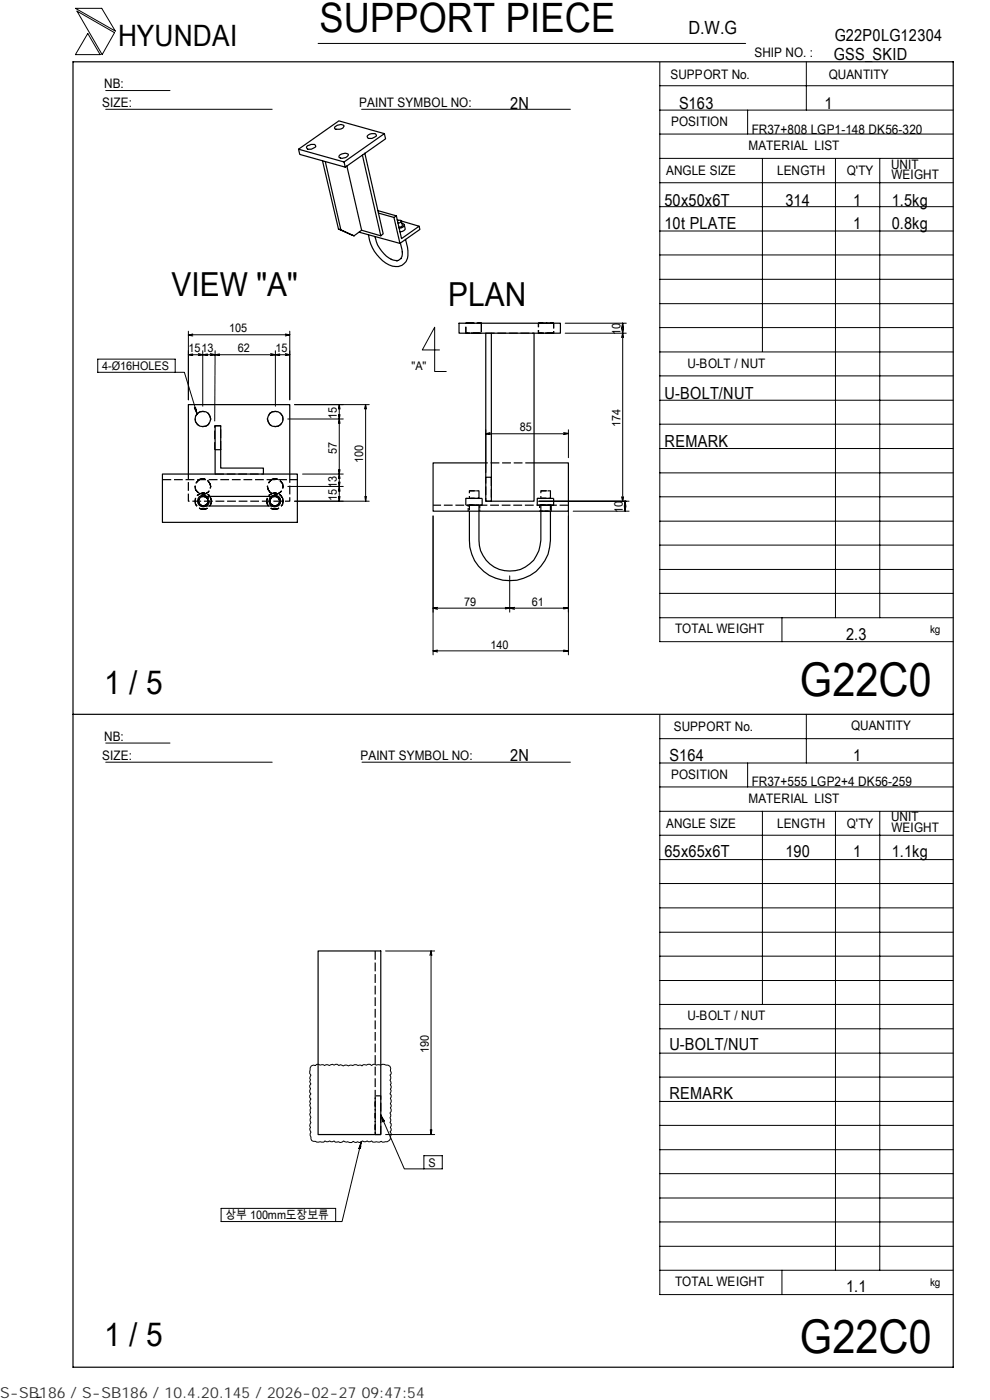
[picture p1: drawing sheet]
<svg xmlns="http://www.w3.org/2000/svg" width="210mm" height="297mm" viewBox="0 0 210 297" stroke-linecap="round" stroke-linejoin="round" font-family="sans-serif">
<g fill="none" stroke="#000" stroke-width=".25" stroke-dasharray="1.9 .6" stroke-linecap="butt">
<path d="M102.1 68.6v2.1h-3.3v-2.1h3.3h-3.3M103 70.7h10.3M114.2 68.6h3.2v2.1h-3.2v-2.1h3.2M43 87.3a1.64 1.64 0 0 0-1.5 2.1 1.64 1.64 0 0 0 2.5 .9 1.64 1.64 0 0 0 .2-2.6l-.5-.3-.7-.1M46.8 95.4v-5.1h-1.3v5.1M58.4 87.3a1.64 1.64 0 0 0-1.6 2.1 1.64 1.64 0 0 0 2.5 .9 1.64 1.64 0 0 0 .2-2.6l-.5-.3-.6-.1M113.3 98.2h-10.3M34.4 101.8h28.7M41.9 102.1a1.63 1.63 0 0 1 2.3 0 1.63 1.63 0 0 1 0 2.3 1.63 1.63 0 0 1-2.3 0 1.54 1.54 0 0 1 0-2.3M42.6 107.2a1.02 1.02 0 0 1-.2-1.6 1.02 1.02 0 0 1 1.6 .2 1.02 1.02 0 0 1-.2 1.3 1.02 1.02 0 0 1-1.2 .1M43 101.6a1.62 1.62 0 0 0-1.6 2 1.62 1.62 0 0 0 2.4 1 1.62 1.62 0 0 0 .4-2.5l-.5-.4-.7-.1M43.1 107.3a1.05 1.05 0 0 1-1-1.4 1.05 1.05 0 0 1 1.7-.4 1.05 1.05 0 0 1-.1 1.7l-.6 .1"/>
<path d="M44 105.8a1.02 1.02 0 0 1-.7 1.5 1.02 1.02 0 0 1-1.2-1.2 1.02 1.02 0 0 1 1.5-.7l.4 .4M44.7 105.7a1.71 1.71 0 0 1-1.4 2.3 1.71 1.71 0 0 1-1.9-1.9 1.71 1.71 0 0 1 2.4-1.4l.6 .4 .3 .6M45.6 100.6h10.3M57.2 102.1a1.65 1.65 0 0 1 2.7 .5 1.65 1.65 0 0 1-1.5 2.3 1.65 1.65 0 0 1-1.5-2.3l.3-.5M57.7 107.2a1.02 1.02 0 0 1 0-1.7 1.02 1.02 0 0 1 1.6 .5 1.02 1.02 0 0 1-1 1.3l-.6-.1M57.8 105.4a1.03 1.03 0 0 1 1.5 .7 1.03 1.03 0 0 1-1 1.2l-.6-.1-.3-.4-.2-.5 .2-.5 .4-.4M58.4 101.6a1.65 1.65 0 0 0-1.6 1.9 1.65 1.65 0 0 0 2 1.3 1.65 1.65 0 0 0 1.1-2.2l-.9-.9-.6-.1M59.2 107.2a1.24 1.24 0 0 0-.3-2.1 1.24 1.24 0 0 0-1.8 1.1 1.24 1.24 0 0 0 1.6 1.2l.5-.2M59.2 105.8a1.02 1.02 0 0 1-.9 1.5l-.6-.1-.3-.4a1.02 1.02 0 0 1 .4-1.4 1.02 1.02 0 0 1 1.4 .4M59.9 105.7a1.74 1.74 0 0 1-1.5 2.4 1.74 1.74 0 0 1-1.7-2.4 1.74 1.74 0 0 1 2.8-.6l.4 .6M61.5 100.6v5.7h-21.5v-5.7M98.8 105.7h3.5"/>
<path d="M98.8 107.2h3.5M98.8 107.2v-1.5h3.5v1.5h-3.5M101.4 105.7h.2v-1.6h-2v1.6h1.8M101.6 108.4v-1.2h-2v1.2M104.2 101.3v5M104.2 106.3h-1.2v-5M114 105.7h3.4M114 107.2h3.4M114 107.2v-1.5h3.4v1.5h-3.4M114.5 108.4h2.4v-1.2h-2.4v1.2M114.7 108.4v-1.2h2v1.2M116.6 105.7h.1v-1.6h-2v1.6h1.9"/>
<path d="M120.6 107.2h-28.7M79.6 201.8v38.9M80.8 240.7v-8.2h-1.2v8.2h1.2"/>
</g>
<g fill="none" stroke="#000" stroke-width=".25">
<path d="M15.5 13.1h186.7v277h-186.7zM63.3 31.7l8.6-6.1 9.6 2.8 .3 1.1-8.6 6M65.3 30.9l.3-.1a1.23 1.23 0 0 1 1.3 0l.1 .3-.3 .2a1.35 1.35 0 0 1-1.6 .2l-.1-.4zM68.4 34.1l3.4 14.5M69 34.3l3.3 14.5M71 26.9l.5-.3a1.15 1.15 0 0 1 1.5 .1 1.37 1.37 0 0 1-2.1 .5zM72 33l.5-.3a1.15 1.15 0 0 1 1.4 .1 1.4 1.4 0 0 1-2 .5zM73.6 35.2l3.1 13.6 4.1 1.2M77.4 32.5l3.9 17.1-.5 .4-3.9-17.1M78.1 28.6l.7-.2h.8l.2 .3-.2 .3a1.35 1.35 0 0 1-1.6 .2l-.1-.3zM81.5 28.4l-8.5 6-9.7-2.7 .3 1.1 9.6 2.7-.2-1.1M71.8 48.6l3.3 1.4z"/>
<path d="M76.7 48.8l-1.6 1.2M78.1 49.8a8.3 8.3 0 0 0 5.1 6.7 2.64 2.64 0 0 0 3.3-3.3l-.5-2.4M79.5 50.2a7.2 7.2 0 0 0 3.5 4.8M80.2 44.7l3.9 1.1-.5 .3M80.3 45.2l3.3 .9 1.2 5.5M83 55l1.4 .3M84.1 45.8l1.1 4.8 3.7-2.6-3.7-1.1M84.2 46.6l.3 .1M84.3 46.8h.8l-.1 .3-.6 .2M84.9 51.6l.4 1.9M85.1 46.8l.2 .9a.62 .62 0 0 1-.7 .5M85.1 54.9l-1 .5"/>
<path d="M85.2 47.4l.6 .3a.96 .96 0 0 1-1.1 .7M85.3 53.4l-.1 1-.2 .5M85.8 47.7l.1 .8a.96 .96 0 0 1-1.1 .7M88.9 48l.2 .7-4.3 2.9-8.6-2.3M97.4 68.6h21.5v2.1h-21.5zM103 70.7v30.6M104.2 70.7v30.6M113.3 70.7v35.6h-9.1M45.6 95.4v5.2M45.6 90.3h1.2v5.1h-1.2zM46.8 95.4v3.9h9.1v1.3M103 98.2h-11.1v10.2h28.7v-10.2h-7.3"/>
<path d="M34.4 100.6h28.7v10.2h-28.7zM40 100.6v-14.8h21.5v14.8M42.6 105.4l15.7-.1a1.02 1.02 0 0 1 1 1 1.02 1.02 0 0 1-1 1h-15.2a1.06 1.06 0 0 1-1-.7 1.06 1.06 0 0 1 .5-1.2zM43.8 105.3a1.21 1.21 0 0 0-1.9 1 1.21 1.21 0 0 0 1.9 1M57.6 105.3a1.21 1.21 0 0 1 1.9 1 1.21 1.21 0 0 1-1.9 1M99.6 108.4v6.2a8.6 8.6 0 0 0 8.6 8.6 8.6 8.6 0 0 0 8.5-8.6v-6.2M101.6 108.4v6.2a6.6 6.6 0 0 0 6.6 6.5 6.6 6.6 0 0 0 6.5-6.5v-6.2M103 101.3h1.2v5h-1.2zM15.5 151.5h186.7M67.5 201.8h13.3v38.9h-13.3z"/>
<circle cx="43" cy="88.9" r="1.62"/>
<circle cx="58.4" cy="88.9" r="1.64"/>
</g>
<path d="M99.6 105.7h2M99.6 104.1h2M101.6 107.2h-2M114.7 105.7h2M114.7 104.1h2M116.7 107.2h-2" fill="none" stroke="#000" stroke-width=".25" stroke-dasharray="1.1 .3" stroke-linecap="butt"/>
<path d="M43.8 107.3a1.17 1.17 0 0 0 0-2M57.6 105.3a1.17 1.17 0 0 0 0 2M114.5 107.2h2.4M116.9 108.4h-2.4" fill="none" stroke="#000" stroke-width=".25" stroke-dasharray="1.4 .4" stroke-linecap="butt"/>
<path d="M99.3 108.4v-1.2M101.8 107.2v1.2" fill="none" stroke="#000" stroke-width=".25" stroke-dasharray=".7 .3" stroke-linecap="butt"/>
<path d="M102.1 70.7h-3.3M117.4 70.7h-3.2" fill="none" stroke="#000" stroke-width=".25" stroke-dasharray="1.8 .6" stroke-linecap="butt"/>
<g fill="none" stroke="#000" stroke-width=".21">
<path d="M16 1.8h5.6l2.9 4.8zM16.3 2.4l8 4.5-2.6 4.7zM18.6 7.1l2.6 4.5h-5.2zM22.4 19.2h13.7M67.5 9.2h90.6M139.9 18.2h62.3M139.9 13.2v122.9h62.3M171 13.1v10.3M22.4 23.2h35.3M76.7 23.2h44.3M139.9 38.8h62.3M139.9 33.6h62.3"/>
<path d="M139.9 28.4h62.3M139.9 23.4h62.3M158.6 23.4v5M161.7 33.6v41M177.2 33.7v97.4M186.6 33.7v97.4M139.9 59.3h62.3M139.9 54.1h62.3M139.9 49h62.3M139.9 43.8h62.3M20.7 76.2h16.5v2.8h-16.5zM37.2 79h1.9l2.7 8.9"/>
<path d="M40 70.3v14.5M40 75.3l.9 .1M40 75.3h21.5M40 71h21.5M40.9 75.1l-.9 .2M40.9 70.9l-.9 .2 .9 .2M42.1 75l.9 .3M43 75.3l1 .1M43 74.4v11.8M43 75.3l-.9 .1M44 75.1l-1 .2M44.6 75l1 .3"/>
<path d="M45.6 74.4l-.1 14.9M45.6 75.3l-1 .1M45.6 75.3l1 .1M46.6 75.1l-1 .2M57.4 75l1 .3M58.4 75.3l.9 .1M58.4 74.4v11.8M58.4 75.3l-1 .1M59.3 75.1l-.9 .2M60.5 75l1 .3M60.5 70.9l1 .1M61.5 70.3v14.5"/>
<path d="M61.5 75.3l-1 .1M61.5 71l-1 .3M93.2 74.2h-3.6l2.6-4.8v9.4h2.4M119.9 70.7h12.9M119.9 68.6h12.9M131.8 69.7l.3 1M132.1 70.7l-.3 .9M132.1 70.7l.1 .9M132.1 68.6v37.7M132.1 68.6l-.3 1M132.1 68.6l.1 1M132.2 69.7l-.1 1"/>
<path d="M139.9 79.7h62.3M139.9 74.7h62.3M139.9 69.5h62.3M139.9 64.4h62.3M41.2 86.5l.3-.1 .3 1.5zM41.6 86.9h-.2M61 88.9h11.8M62.5 85.8h15.8M71.8 88l.3 1.8M71.8 99.6l.3 1.9M72 85.8l-.2 1M72 85.8l.1 1"/>
<path d="M72 85.8v20.5M72.1 88l-.3 1.8M72.1 99.6l-.3 1.9M77.5 85.8l-.2 1M77.5 85.8l.2 1M77.5 85.8v20.5M103 91.2v9M103 92l1 .2M103 92h17.6M104 91.8l-1 .2M119.5 91.8l1.1 .1-1.1 .3M120.6 91.2v5.9"/>
<path d="M139.9 95.2h62.3M139.9 90h62.3M139.9 84.9h62.3M61 103.2h11.8M62.5 106.3h15.8M64.2 100.6h8.6M71.8 102.3l.2 .9M71.8 105.3l.2 1M72 103.2l-.2 1M72 103.2l.1 1M72.1 102.3l-.1 .9M72.1 105.3l-.1 1"/>
<path d="M77.4 105.3l.1 1M77.7 105.3l-.2 1M91.9 109.5v29.4M114.3 106.3h19.1M120.6 108.2v30.7M121.6 108.4h11.8M131.8 105.4l.3 .9M132.2 105.4l-.1 .9M132.4 107.4l.2 1M132.6 106.3l-.2 1M132.6 106.3l.1 1M132.6 106.3v2.1"/>
<path d="M132.7 107.4l-.1 1M139.9 100.3h62.3M139.9 115.6h62.3M139.9 110.6h62.3M139.9 105.4h62.3M91.9 129l.9 .3M91.9 138.1l.9 .2M91.9 138.1h28.7M92.8 137.9l-.9 .2M92.8 128.9l-.9 .1M107.2 128.9l.9 .1M108.1 122.2v7.7"/>
<path d="M108.1 129l-.9 .2M108.1 129l1 .3M109.1 128.9l-1 .1M119.5 128.9l1.1 .1M119.5 137.9l1.1 .2M120.6 129h-28.7M120.6 129l-1.1 .2M120.6 138.1l-1.1 .2M139.9 131.1h62.3M139.9 125.9h62.3M139.9 120.8h62.3M165.9 131.1v5"/>
<path d="M22.4 157.6h13.7M139.9 151.7v122.9h62.3M139.9 156.7h62.3M171 151.5v10.4M22.4 161.7h35.3M76.8 161.7h44.2M139.9 177.2h62.3M139.9 172.1h62.3M139.9 167h62.3M139.9 161.9h62.3M158.6 161.9v5.1M161.7 172.1v41"/>
<path d="M177.2 172.2v97.3M186.6 172.2v97.3M139.9 182.4h62.3M139.9 197.8h62.3M139.9 192.6h62.3M139.9 187.4h62.3M81.8 201.8h10.4M91.4 201.8l-.2 .9M91.4 201.8l.2 .9M91.4 201.8v38.9M139.9 218.3h62.3M139.9 213.1h62.3"/>
<path d="M139.9 208h62.3M139.9 202.9h62.3M66 226.1l.5-.1h.4l.3-.2 .7 .2 .7-.1 .2 .1 .4-.1 .6 .1 .7-.2 .4 .2 .6-.2 .4 .2 .3-.1 .6 .2 .3-.1 .8 .1 1.3-.2 .7 .1h.6l.3 .1 .2-.2 .7 .1 .4-.2h.4l.3 .2 .4-.2 .6 .2 1.6-.2 .9 .2 .4 .2 .3 1.3v.3l-.3 .3 .2 .3-.2 .8 .3 .7-.2 .2 .2 .4-.2 .5 .2 .4-.3 .7 .3 .2-.2 .7 .2 .4-.2 .8 .2 .2-.2 .6 .2 .8-.3 .3 .2 .4-.2 .6 .2 .7-.2 .4 .3 .2-.2 .8 .2 .7-.3 .2 .3 .3v.4l-.2 .3a.93 .93 0 0 1-1.1 1.1l-.6 .1-.3-.2-.3 .2h-1.4l-.3-.2-.3 .1-.6-.1-.7 .1-.3-.1-.7 .3-.3-.2-.4 .2-.6-.3-.3 .3h-.4l-1.3-.3-.8 .3-.3-.2-.7 .1-.2-.2-.4 .1-.6-.1-.7 .1-.3-.1-.2 .2h-1.5l-.3-.2a.73 .73 0 0 1-.8-.1 .73 .73 0 0 1-.2-.8l-.1-.3 .1-.7-.2-.7 .2-.3-.2-.4 .2-.6-.1-.4 .1-.7-.2-.7 .2-.4-.1-.6 .1-.3-.2-.7 .2-.3-.2-.3 .2-.6-.2-.4v-.4l.2-.3-.2-.4 .2-.7-.2-.7 .2-.4-.2-.5 .2-.3-.2-.3 .2-.7a1.73 1.73 0 0 1 .1-2zM80.8 236.5l5 11.5h4.1M80.8 236.5l.7 1.3-.3 .2zM81.3 237.5l-.2 .1M91.3 239.7l.1 1M91.6 239.7l-.2 1M139.9 238.7h62.3M139.9 233.7h62.3M139.9 228.5h62.3M139.9 223.4h62.3"/>
<path d="M46.9 256.4h24.3v2.8h-24.3zM76.3 243.2h.2M76.6 242.2l-4.1 17h-1.3M76.6 242.2l-.2 1.5h-.3zM81.8 240.7h10.4M89.9 245.2h3.9v2.8h-3.9zM139.9 259.2h62.3M139.9 254.2h62.3M139.9 249h62.3M139.9 243.9h62.3M139.9 269.5h62.3M139.9 264.4h62.3"/>
<path d="M165.9 269.5v5.1M8.8 296.4l-1 .1"/>
</g>
<g font-size="9.9">
<text x="169.7" y="147.6">G22C0</text>
<text x="169.7" y="286.9">G22C0</text>
</g>
<text font-size="8.6" x="67.7" y="6.9">SUPPORT PIECE</text>
<g font-size="7">
<text x="36.4" y="62.7">VIEW &quot;A&quot;</text>
<text x="95.1" y="64.9">PLAN</text>
<text x="22.1" y="147.2">1 / 5</text>
<text x="22.1" y="285.6">1 / 5</text>
</g>
<text font-size="6.3" x="25.1" y="9.8">HYUNDAI</text>
<text font-size="3.9" x="146" y="7.3">D.W.G</text>
<g font-size="3.5">
<text x="177" y="8.7">G22P0LG12304</text>
<text x="176.9" y="12.8">GSS_SKID</text>
<text x="108.2" y="23.1">2N</text>
<text x="144" y="23.1">S163</text>
<text x="174.8" y="23.1">1</text>
<text x="141" y="43.6">50x50x6T</text>
<text x="166.6" y="43.6">314</text>
<text x="180.9" y="43.6">1</text>
<text x="189.1" y="43.6">1.5kg</text>
<text x="141" y="48.7">10t PLATE</text>
<text x="180.9" y="48.7">1</text>
<text x="189.1" y="48.7">0.8kg</text>
<text x="141" y="84.6">U-BOLT/NUT</text>
<text x="141" y="94.8">REMARK</text>
<text x="179.5" y="135.8">2.3</text>
<text x="108.2" y="161.4">2N</text>
<text x="142" y="161.4">S164</text>
<text x="180.9" y="161.4">1</text>
<text x="141" y="181.9">65x65x6T</text>
<text x="166.6" y="181.9">190</text>
<text x="180.9" y="181.9">1</text>
<text x="189.1" y="181.9">1.1kg</text>
<text x="142" y="222.8">U-BOLT/NUT</text>
<text x="142" y="233.1">REMARK</text>
<text x="179.5" y="274.1">1.1</text>
</g>
<text font-size="3.2" fill="#323232" x="0" y="296.6">S-SB186 / S-SB186 / 10.4.20.145 / 2026-02-27 09:47:54</text>
<g font-size="2.8">
<text x="142.2" y="16.8">SUPPORT No.</text>
<text x="160" y="12.2">SHIP NO. :</text>
<text x="175.8" y="16.7">QUANTITY</text>
<text x="21.7" y="22.8">SIZE:</text>
<text x="22.1" y="18.7">NB:</text>
<text x="76.2" y="22.8">PAINT SYMBOL NO:</text>
<text x="142.3" y="26.8">POSITION</text>
<text x="159.4" y="28.4">FR37+808 LGP1-148 DK56-320</text>
<text x="158.8" y="31.7">MATERIAL LIST</text>
<text x="189" y="35.8">UNIT</text>
<text x="141.3" y="37.2">ANGLE SIZE</text>
<text x="164.8" y="37.1">LENGTH</text>
<text x="179.6" y="37.1">Q'TY</text>
<text x="189.1" y="38">WEIGHT</text>
<text x="145.8" y="78">U-BOLT / NUT</text>
<text x="143.2" y="134.4">TOTAL WEIGHT</text>
<text x="142.9" y="155">SUPPORT No.</text>
<text x="180.5" y="154.9">QUANTITY</text>
<text x="21.7" y="161.3">SIZE:</text>
<text x="22.1" y="157.1">NB:</text>
<text x="76.5" y="161.2">PAINT SYMBOL NO:</text>
<text x="142.3" y="165.3">POSITION</text>
<text x="159.4" y="166.7">FR37+555 LGP2+4 DK56-259</text>
<text x="158.8" y="170.3">MATERIAL LIST</text>
<text x="141.3" y="175.7">ANGLE SIZE</text>
<text x="164.8" y="175.6">LENGTH</text>
<text x="179.6" y="175.6">Q'TY</text>
<text x="189" y="174.2">UNIT</text>
<text x="189.1" y="176.5">WEIGHT</text>
<text x="145.8" y="216.5">U-BOLT / NUT</text>
<text x="143.2" y="272.9">TOTAL WEIGHT</text>
</g>
<g font-size="2.5">
<text x="48.6" y="70.5">105</text>
<text x="131.6" y="71.1" transform="rotate(-90 131.6 71.1)">10</text>
<text x="40" y="74.8">1513</text>
<text x="50.5" y="74.8">62</text>
<text x="58.4" y="74.8">15</text>
<text x="21.7" y="78.5">4-Ø16HOLES</text>
<text x="87.3" y="78.4">&quot;A&quot;</text>
<text x="71.5" y="88.9" transform="rotate(-90 71.5 88.9)">15</text>
<text x="110.2" y="91.4">85</text>
<text x="131.6" y="90.7" transform="rotate(-90 131.6 90.7)">174</text>
<text x="71.5" y="96.3" transform="rotate(-90 71.5 96.3)">57</text>
<text x="77" y="98.2" transform="rotate(-90 77 98.2)">100</text>
<text x="71.5" y="106.3" transform="rotate(-90 71.5 106.3)">1513</text>
<text x="132.1" y="108.9" transform="rotate(-90 132.1 108.9)">10</text>
<text x="98.5" y="128.5">79</text>
<text x="112.8" y="128.5">61</text>
<text x="104.1" y="137.6">140</text>
<text x="90.9" y="223.4" transform="rotate(-90 90.9 223.4)">190</text>
<text x="90.8" y="247.5">S</text>
<text x="47.8" y="258.7">상부 100mm도장보류</text>
</g>
<g font-size="2.3">
<text x="197.3" y="134.3">kg</text>
<text x="197.3" y="272.8">kg</text>
</g>
</svg>
